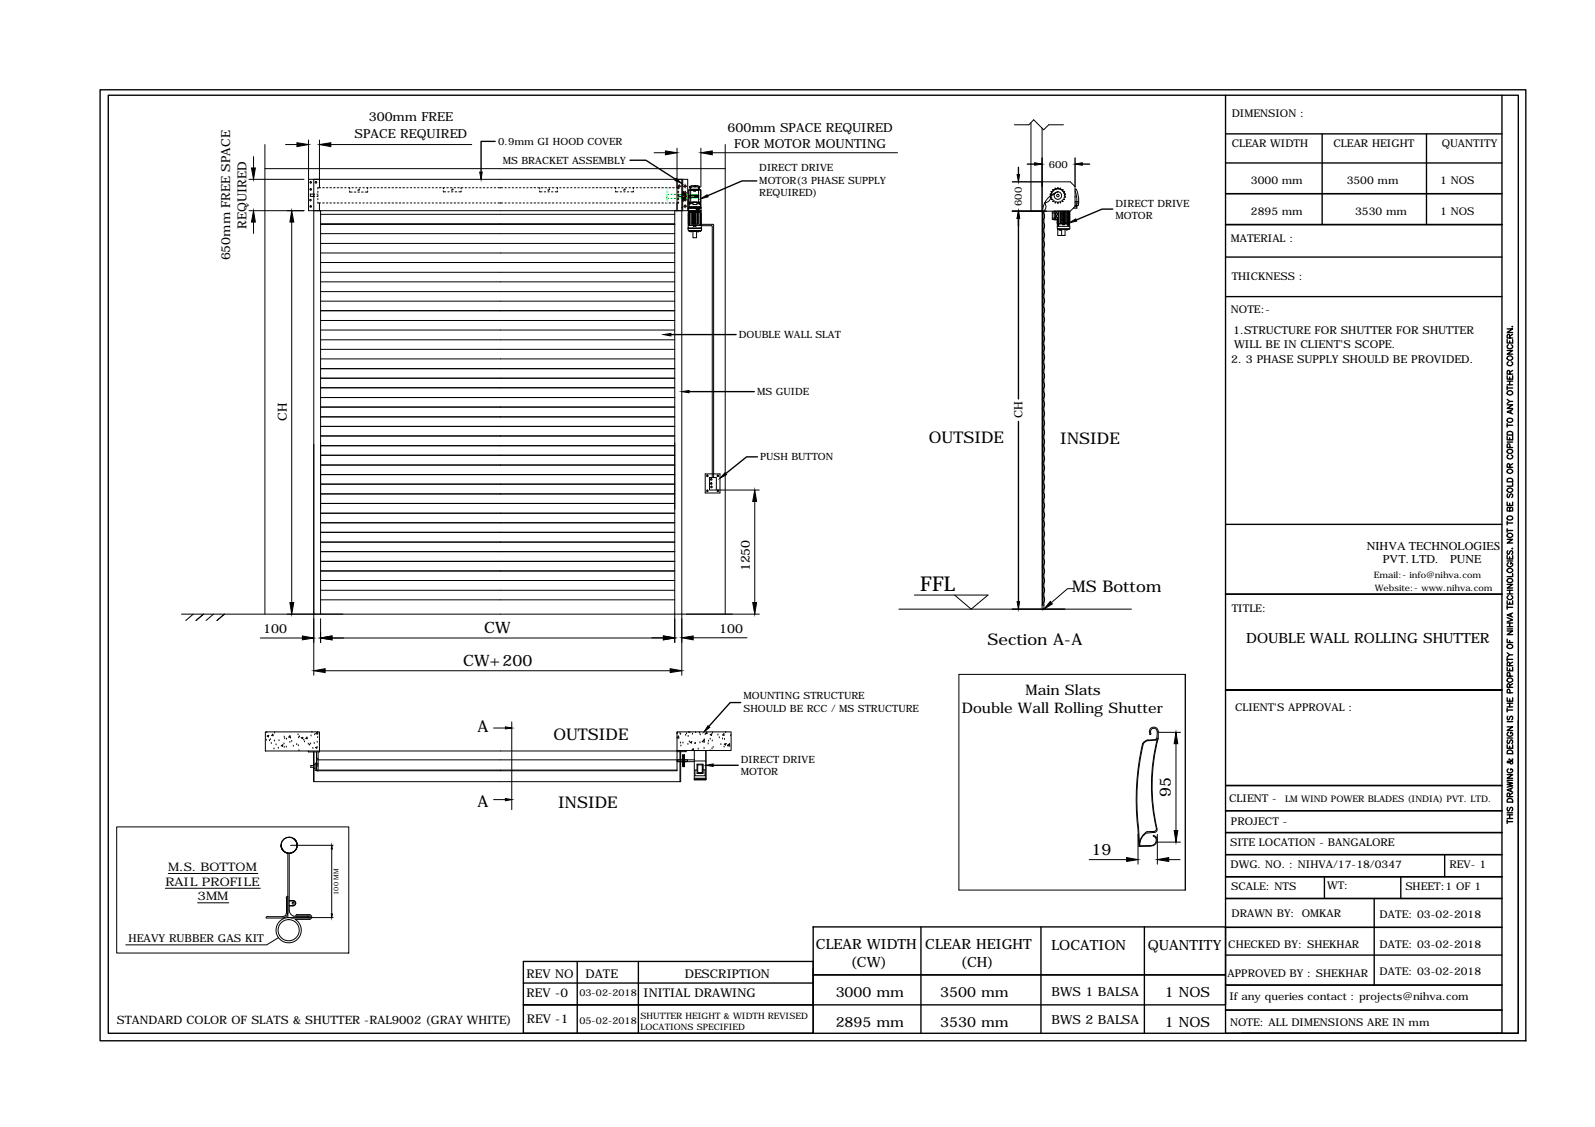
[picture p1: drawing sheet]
<svg xmlns="http://www.w3.org/2000/svg" width="297mm" height="210mm" viewBox="0 0 297 210" stroke-linecap="round" stroke-linejoin="round" font-family="sans-serif">
<!-- layer: 0 -->
<g fill="none" stroke="#000" stroke-width=".19">
<path d="M46.4 33.4h10.2M46.4 39.2h10.2M47.2 29.2v2.1M49.3 26.9v87.5M49.3 31.4h85.8M53.2 26.9h2.1M57.5 26.1v7.2M57.5 33.4h70.6v5.8h-70.6zM57.8 36.2h.6v.4h-.6zM58.4 33.4v92.4M58.4 36.2h.2M58.4 36.6h.2"/>
<path d="M59 36.2h.2M59 36.6h.2M59.2 35.6v.3M59.2 36.3v.2M59.2 37v.2M59.2 37.6v.2h.5M59.5 26.1v8.9M59.5 37.8v1.4M59.7 35h-.5v.2M59.7 39.2v75.2M59.7 39.9h66M60.1 35h.3"/>
<path d="M60.1 37.8h.3M60.8 35h.3M60.8 37.8h.3M61.4 35h.3M61.4 37.8h.3M61.6 26.9h26.3M62.1 35h.3M62.1 37.8h.3M62.8 35h.3M62.8 37.8h.3M63.5 35h.3M63.5 37.8h.3"/>
<path d="M64.2 35h.2M64.2 37.8h.2M64.9 35h.2v.2M64.9 37.8h.2M65.1 35.6v.2h.5M65.5 35h.3M65.5 37.8h.3M66 35.8h.3M66.2 35h.3M66.2 37.8h.3M66.6 35.4l.1 .1M66.6 35.8h.3"/>
<path d="M66.8 35.3l.1 .1M66.9 35.4h.1M66.9 35h.3M66.9 37.8h.3M67.3 35.8h.3M67.6 35h.2M67.6 37.8h.2M68.3 35h.2v.2M68.3 37.8h.2M68.5 35.6v.2h-.5M68.9 35h.3M68.9 37.8h.3"/>
<path d="M69.6 35h.3M69.6 37.8h.3M70.3 35h.2M70.3 37.8h.2M71 35h.3M71 37.8h.3M71.6 35h.3M71.6 37.8h.3M72.3 35h.3M72.3 37.8h.3M73 35h.3M73 37.8h.3"/>
<path d="M73.7 35h.3M73.7 37.8h.3M74.4 35h.2M74.4 37.8h.2M75 35h.3M75 37.8h.3M75.7 35h.3M75.7 37.8h.3M76.4 35h.3M76.4 37.8h.3M77.1 35h.3M77.1 37.8h.3"/>
<path d="M77.8 35h.2M77.8 37.8h.2M78.5 35h.2M78.5 37.8h.2M79.1 35h.3M79.1 37.8h.3M79.8 35h.3M79.8 37.8h.3M80.5 35h.2M80.5 37.8h.2M81.2 35h.2M81.2 37.8h.2"/>
<path d="M81.8 35h.3M81.8 37.8h.3M82.5 35h.3M82.5 37.8h.3M82.6 35.6v.1h.4M82.6 35v.2M83.2 35h.3M83.2 37.8h.3M83.4 35.7h.3M83.9 35h.3M83.9 37.8h.3M84.1 35.3l.1 .2"/>
<path d="M84.1 35.7h.2M84.3 35.3h.1M84.6 35h.3M84.6 37.8h.3M84.8 35.7h.3M85.2 35h.3M85.2 37.8h.3M85.9 35.6v.1h-.5M85.9 35v.2M85.9 35h.3M85.9 37.8h.3M86.6 35h.3"/>
<path d="M86.6 37.8h.3M87.3 35h.3M87.3 37.8h.3M88 35h.2M88 37.8h.2M88.7 35h.2M88.7 37.8h.2M89.3 35h.3M89.3 37.8h.3M90 35h.3M90 37.8h.3M90.7 35h.2"/>
<path d="M90.7 37.8h.2M91.4 35h.2M91.4 37.8h.2M92 35h.3M92 37.8h.3M92.7 35h.9M92.7 37.8h.9M94 35h.3M94 37.8h.3M94.7 35h.3M94.7 37.8h.3M95.4 35h.2"/>
<path d="M95.4 37.8h.2M96.1 35h.2M96.1 37.8h.2M96.7 35h.3M96.7 37.8h.3M97.4 35h.3M97.4 37.8h.3M98.1 35h.3M98.1 37.8h.3M98.8 35h.3M98.8 37.8h.3M99.5 35h.3"/>
<path d="M99.5 37.8h.3M100.1 35h.3M100.1 37.8h.3M100.5 35.6v.1h.4M100.5 35v.2M100.8 35h.3M100.8 37.8h.3M101.4 35.7h.2M101.5 35h.3M101.5 37.8h.3M102 35.3l.2 .2M102 35.7h.3"/>
<path d="M102.2 35h.3M102.2 37.8h.3M102.2 35.3h.1M102.3 35.3h.1M102.7 35.7h.3M102.8 35h.3M102.8 37.8h.3M103.6 35h.2v.2M103.6 37.8h.2M103.8 35.6v.1h-.4M104.2 35h.3M104.2 37.8h.3"/>
<path d="M104.9 35h.3M104.9 37.8h.3M105.6 35h.2M105.6 37.8h.2M106.3 35h.2M106.3 37.8h.2M106.9 35h.3M106.9 37.8h.3M107.6 35h.3M107.6 37.8h.3M108.3 35h.3M108.3 37.8h.3"/>
<path d="M109 35h.2M109 37.8h.2M109.7 35h.2M109.7 37.8h.2M110.3 35h.3M110.3 37.8h.3M111 35h.3M111 37.8h.3M111.7 35h.3M111.7 37.8h.3M112.4 35h.3M112.4 37.8h.3"/>
<path d="M113 35h.3M113 37.8h.3M113.7 35h.3M113.7 37.8h.3M114.4 35h.3v.2M114.4 37.8h.3M114.7 35.6v.1h.4M115.1 35h.3M115.1 37.8h.3M115.5 35.7h.3M115.8 35h.2M115.8 37.8h.2"/>
<path d="M116.1 35.3l.1 .2M116.2 35.7h.2M116.3 35.2l.1 .1M116.4 35.3h.1M116.5 35h.2M116.5 37.8h.2M116.9 35.7h.2M117.2 35h.2M117.2 37.8h.2M117.8 35h.3M117.8 37.8h.3M118 35v.2"/>
<path d="M118 35.6v.1h-.5M118.5 35h.3M118.5 37.8h.3M119.2 35h.2M119.2 37.8h.2M119.9 35h.2M119.9 37.8h.2M120.5 35h.3M120.5 37.8h.3M121.2 35h.3M121.2 37.8h.3M121.8 28.4h2.1"/>
<path d="M121.9 35h.3M121.9 37.8h.3M122.6 35h.3M122.6 37.8h.3M123.2 35h.3M123.2 37.8h.3M123.9 35h.3M123.9 37.8h.3M124.6 35h.3M124.6 37.8h.3M125.3 35h.3M125.3 37.8h.3"/>
<path d="M125.7 39.2v80.5M126 35h.4v.2M126.1 27.6v10.1M126.1 37.8v1.4M126.3 37.2v-.2h.1v.2M126.3 35v.2M126.3 35.6v.3M126.3 36.3v.2M126.3 37.6v.2M126.3 36.2h.1M126.4 37.6v.2h-.4M126.4 35.6v.3"/>
<path d="M126.4 36.3v.2M126.4 36.6h.6M127 33.4v92.4M127 34.5h.1M127 38.7h.1M127.1 33.4v5.8M128.2 39.2v.3h2.4v-.3M128.2 39.2h2.4M128.2 36.4h1.9v.3h-1.9M128.2 36.3v.5M128.3 39.3h.3v.2h-.3zM128.3 39.3l.1 .2z"/>
<path d="M128.3 37.6h2.2M128.3 38.8l-.1 .4M128.3 37.7h.1M128.4 37.7l.2 .2-.3 .2v.4h2.2v-.4M128.4 39.7v2.1M128.4 39.6l-.2 .1v2.1l.2 .1M128.4 39.5v2.5l-.2-.2v-2.2l.2-.1M128.5 34.7l.3-.1h1.1l.4 .1v.3l-.4-.2h-1.1l-.3 .2zM128.5 34.7l-.1 .3h.1v.3h1.7v-.3v.3M128.5 39.3l.1 .2zM128.6 37.9h.4M128.6 37.7h1.5"/>
<path d="M128.6 34.9v.4M128.7 39.5h1.4v2.2h-1.4zM128.7 39.2h1.4v.3h-1.4zM128.8 34.8l-.3 .2M128.9 39.5v2.2zM129 37.6h.8v.5h-.8zM129.1 34.7h.2zM129.2 35.6v-.2h-.5v-.1h1.3v.1h-.4h.5v2.3h-1.5v-2.3h.6h-.9v2.3M129.2 39.5v2.2zM129.2 35.5v.1M129.2 35.6h.3M129.3 34.6h.3v.2h-.3z"/>
<path d="M129.3 39.5l.1 2.2zM129.4 36.5l.6 .1zM129.5 35.5v.1M129.6 39.5v2.2zM129.6 34.7h.1zM129.6 38.8h-1.4v-.2h2.4v.2h-.4M129.6 38.7h.6v.1h-.6zM129.6 38.7l.1 .1zM129.6 38.8h.6v.2h-.6zM129.7 38.8h.4h-.4M129.7 38.8v.2M129.7 39.1h.4"/>
<path d="M129.8 37.9h.4M129.9 39.5v2.2zM129.9 34.8l.4 .2M130.1 34.9v.4M130.1 38.7l.1 .1zM130.1 39.3h.4v.2h-.4zM130.1 39.3l.1 .2zM130.1 38.8v.2M130.3 34.7l.1 .3h-.2M130.3 37.7l-.2 .2 .2 .2M130.4 39.7v2.1M130.4 39.6l.1 .1v2.1l-.1 .1"/>
<path d="M130.4 39.5v2.5l.2-.2v-2.2l-.2-.1M130.4 37.7h.1M130.4 38.1h.1M130.4 39.3l.1 .2zM130.4 35.4h.1M130.4 35.4h-.8v.2M130.5 35.3v.1M130.5 35.3l-2.2 .1v3.3h2.3l-.1-3.3M130.5 35.4v2.3M130.5 27.6v7.2M130.5 38.8l.1 .4M132.6 28.4h34.5"/>
<path d="M135.1 26.9v87.5M188.9 23.2h2.7l.9-.9 1.9 1.9 .9-1h2.7M192 22.9v16.4h7.3l.9-.9v-3.6l-.9-.9h-5.2M194.1 23.9v89.6h.3v-74.2M194.1 39.4a1.14 1.14 0 0 1 0 1.8 1.1 1.1 0 0 1 0 1.7 1.1 1.1 0 0 1 0 1.8 1.14 1.14 0 0 1 0 1.7 1.1 1.1 0 0 1 0 1.8 1.12 1.12 0 0 1 0 1.7 1.1 1.1 0 0 1 0 1.8 1.14 1.14 0 0 1 0 1.7M194.6 37.8a1.12 1.12 0 0 1-.5 1.7h.1M195.6 36.2h.1M195.6 36.2l.2 .2-.2 .3M195.6 36.7l.3 .2-.1 .2 .3 .1v.3h.3l.1 .3 .3-.2 .2 .3 .2-.3 .3 .2M195.7 36.4a1.12 1.12 0 0 1-1.2 1.4M195.7 35.7l.2 .3-.3 .1M196 39.7h.3"/>
<path d="M196.1 35.3v.3l-.3 .1M196.3 39.4h-.3v1.5h.3M196.3 39.3v1.6h.8M196.5 39.3v1.6M196.5 37.8h.1M196.5 35.1l-.1 .3-.3-.1M196.5 35.1h.1M196.7 35.8a1.12 1.12 0 0 1-1 .6M196.7 39.3v.3M197 35l-.2 .2-.3-.2M197 35h.1M197 35.7a3.9 3.9 0 0 0-2.8 3.7v73.3"/>
<path d="M197 35l.2 .2 .3-.1M197.1 39.3v2.4l-.2-.2v-.6M197.4 39.3v2.4M197.5 39.3v2.4M197.5 35.1l.1 .3 .3-.1M197.6 39.3v2.4M197.8 39.3v.5M197.8 39.9v1M197.9 35.3v.3l.3 .1M198 39.3v2.4M198.1 39.3v2.4M198.2 39.3v2.4"/>
<path d="M198.3 35.7h.1M198.3 37.1l-.4 .1 .1 .3h-.4l-.1 .3M198.3 39.3v2.4M198.3 35.7l-.2 .3 .3 .1M198.3 36.4a1.29 1.29 0 0 0-1.3-1.3 1.29 1.29 0 0 0-1.3 1.3M198.4 36.2l-.2 .2 .2 .3M198.4 36.7l-.3 .2 .2 .2M198.5 39.3v2.2M198.7 39.3v2.4M198.9 39.3v2.4M199 39.3l.2 .2v2l-.2 .2zM199.2 39.3v2.9h-2.3"/>
<path d="M200.1 38.5h.4M200.2 35.5l.2 .8 .1 1.2M200.2 35.3l.2-.1 .2 .5 .3 1.9M200.2 37.5h.7v.3h-.7M200.5 38.3v.5h-.6M200.5 37.8l-.1 .4M200.7 38.2l-.5 .1M200.9 37.8l-.1 .4h-.6M47.2 41.4v2.1M54.3 41.4v70.8M59.7 41.7h66M59.7 59.7h66"/>
<path d="M59.7 57.9h66M59.7 56.1h66M59.7 54.3h66M59.7 52.5h66M59.7 50.7h66M59.7 48.9h66M59.7 47.1h66M59.7 45.3h66M59.7 43.5h66M128.2 42h2.4v.5h-2.4h2.5v.4h-2.5zM128.2 42h2.4M128.3 42.9h2.2v.2h-2.2z"/>
<path d="M128.6 43.1l.2 .1zM129 43.1h.7v1.2h-.7zM129.2 42h.4v.1h-.4zM129.2 42l.1 .1zM129.5 42l.1 .1zM129.9 43.1l.2 .1zM130.6 42h1.9l.1 .2M130.6 41.8h2.2M132.6 42.2v46.7M132.8 41.8l.1 .1v47M194.1 53.4a1.12 1.12 0 0 1 0 1.8 1.1 1.1 0 0 1 0 1.7M194.1 56.9a1.12 1.12 0 0 1 0 1.8 1.1 1.1 0 0 1 0 1.7"/>
<path d="M196 40.6h.3M196.7 40.1v.3M196.7 40.9h.1M196.9 41.7v.9h2.3v-.4M196.9 41.7h2.3M196.9 41.7h.3v.1h-.3zM196.9 40.9v.6l.2 .1M196.9 41.6v.1M197 42.6v1.3h1.3v-1.1M197 40.9l.1 .6M197.1 41.8l.1 .1zM197.1 41.9l.1 .2z"/>
<path d="M197.3 42.8h.2v.1h-.2zM197.4 42.8h.1M197.7 42.8v1.1M197.8 41.1v.6M197.9 41.7h.4v.2h-.4zM198.5 41.6v.1M198.6 42.8h.2zM198.7 41.7h.4v.1h-.4zM198.9 41.8h.2v.2h-.2zM198.9 42h.1zM199 41.5v-2.1l.2 .1v2l-.2 .1M199.1 42.6v.2h-2.1"/>
<path d="M59.7 66.8h66M59.7 65.1h66M59.7 63.3h66M59.7 61.5h66M59.7 79.4h66M59.7 77.6h66M59.7 75.8h66M59.7 74h66M59.7 72.2h66M59.7 70.4h66M59.7 68.7h66M194.1 60.4a1.12 1.12 0 0 1 0 1.8 1.14 1.14 0 0 1 0 1.7 1.1 1.1 0 0 1 0 1.8 1.1 1.1 0 0 1 0 1.7 1.14 1.14 0 0 1 0 1.8 1.1 1.1 0 0 1 0 1.7 1.1 1.1 0 0 1 0 1.8 1.14 1.14 0 0 1 0 1.7"/>
<path d="M194.1 74.4a1.12 1.12 0 0 1 0 1.8 1.1 1.1 0 0 1 0 1.7M194.1 77.9a1.12 1.12 0 0 1 0 1.8 1.1 1.1 0 0 1 0 1.7M59.7 99.1h66M59.7 97.4h66M59.7 95.6h66M59.7 93.8h66M59.7 92h66M59.7 90.2h66M59.7 88.4h66M59.7 86.6h66M59.7 84.8h66M59.7 83h66"/>
<path d="M59.7 81.2h66M131.3 88.3h2.8v3.5h-2.8zM132.1 88.9h1.3v2.4h-1.3zM133.6 91.3h7.8M140.6 93.4v18.8M194.1 82.8a1.12 1.12 0 0 1 0 1.7 1.1 1.1 0 0 1 0 1.8 1.1 1.1 0 0 1 0 1.7 1.14 1.14 0 0 1 0 1.8M194.1 89.8a1.12 1.12 0 0 1 0 1.7 1.1 1.1 0 0 1 0 1.8M194.1 93.3a1.12 1.12 0 0 1 0 1.7M194.1 95a1.12 1.12 0 0 1 0 1.8M194.1 96.8a1.12 1.12 0 0 1 0 1.7M194.1 98.5a1.12 1.12 0 0 1 0 1.8 1.1 1.1 0 0 1 0 1.7M194.1 81.4a1.12 1.12 0 0 1 0 1.8"/>
<path d="M33.8 114.4h107.6M36 114.4l-1.4 1.2M37.9 114.4l-1.4 1.2M39.8 114.4l-1.4 1.2M41.8 114.4l-1.4 1.2M48.5 118.8h7.8M59.7 115.2v4.5M59.7 111.7h66M59.7 109.9h66M59.7 108.1h66M59.7 106.3h66M59.7 104.6h66"/>
<path d="M59.7 102.7h66M59.7 101h66M61.8 118.8h61.7M121.4 118.8h2.1M129.1 118.8h10M167.4 113.5h43.3M170.3 110.8h13.7l-3.1 2.7-3.1-2.7M194.1 112.7h.3M194.1 102a1.12 1.12 0 0 1 0 1.8 1.14 1.14 0 0 1 0 1.7 1.1 1.1 0 0 1 0 1.8 1.1 1.1 0 0 1 0 1.7 1.14 1.14 0 0 1 0 1.8M194.1 110.8a1.12 1.12 0 0 1 0 1.7M200 109.6h-1.2l-3 2.7M49.4 136.3h10.1v3.6h-10.1z"/>
<path d="M49.6 137.9h.1M49.7 136.4h.1M49.8 137.1l.3-.2-.1 .3zM50.2 138h.1M50.3 137.8h.1M50.5 138.5h.1M50.8 136.7l.1 .3h-.3zM51 139.5h.1M51.1 138h.1M51.2 136.5h.1M51.4 138.7h.1M51.8 139.4h.1"/>
<path d="M52 138h.1M52.4 138.9l.3-.2-.1 .3zM52.9 138.6h.1M52.9 139.2h.1M52.9 137.3h.1M53 137.6h.1M53.3 139.1h.1M53.4 137.7h.1M54 138.3h.1M54 137v.3h-.2zM54.1 137.5h.1M54.3 138.1h.1"/>
<path d="M54.6 139h.1M55.3 138.7h.1M55.5 136.9h.1M55.6 138.9h.1M55.6 137.4h.1M55.7 139.8h.1M55.8 137.2h.1M56.1 137.4l.3-.1-.1 .3zM56.6 137.8h.1M56.7 138.2h.1M57.2 137.3v.3l-.2-.1zM57.4 138.6h.1"/>
<path d="M57.4 139.9v.1h2.1v-.1h66.6M57.6 138.8h.1M57.8 138.6h.1M57.9 137.1h.1M58.1 136.4h.1M58.3 139.4h.1M58.5 138.5h.1M58.6 136.9h.1M58.8 139.2l.3-.1-.1 .3zM59.1 138.3h.1M59.1 136.3l-.3 .4h.4v-.4M59.2 137.4h.1"/>
<path d="M60.6 124.9h64.2M91.9 135.6h2.2M95.3 134.5v16.3M126.1 136.6h.1M126.1 136.3h10.1v3.5h-10.1zM126.1 139.8v3.8h-67.2v-3.6M126.1 136.4h.1l-.1 .2M126.4 137.5v-.4l-.3 .3 .3 .1M126.6 136.6h.1M126.6 140v5.6M126.7 138.4h.1M126.8 136.8h.1"/>
<path d="M126.8 140v5.6h-68.3v-5.6M126.8 138.9h.1M127.2 138.4h.1M127.7 136.9h.1M127.8 139.8v.2h-1.7M127.9 136.7h.1M128.1 138.6h.1M128.2 137.2h.1M128.2 136.3h.3M128.4 138.2h.1M128.5 138.3l.3-.2-.1 .3zM129 136.7h.1"/>
<path d="M129.1 139.4v.3h-.2zM129.3 139.8h2.2M129.4 138.5h.1M129.5 138.5h.1M129.6 136.4h.1M130 139.5h.1M130.3 136.5h.1M130.4 138.3h.1M130.4 136.9h.1M130.8 138.1l.3-.3 .1 .4zM131.1 139.4h.1M131.2 137.8h.1"/>
<path d="M131.3 136.8h.1M131.6 136.4l.1 .3-.3-.1zM131.9 138.6h.1M132 138h.1M132.2 139.8h.1M132.3 137.7h.1M132.3 136.8l.3-.1-.1 .3zM132.6 139.5h.1M132.6 138h.1M132.7 136.5h.1M132.8 139.2h.1M133.7 136.9h.1"/>
<path d="M134 137.4h.1M134.3 138.7h.1M134.5 137.6h.1M134.8 136.7v.2h-.2zM134.8 139.1h.1M134.9 138.6l.3-.1-.1 .3zM134.9 137.7h.1M135.1 136.4h.1M135.5 138.9l.4-.4v.4zM135.6 138.8h.1M136.1 137h.1M178.6 125.6h42.1v40.2h-42.1z"/>
<path d="M212.8 138.5a46.8 46.8 0 0 0-.9 15.4M212.9 138.6a45.5 45.5 0 0 0-.9 15.3M213.8 137.8l-.6 .3-.4 .4M213.8 137.9l-.5 .2-.4 .5M214.1 136.4a.83 .83 0 0 1 .7-1 .83 .83 0 0 1 .9 .9v1.3M214.1 136.4v.3l.1 .1 .1-.1M214.3 136.4v.3M215.1 137.8h-1.3M215.3 137.8l.4-.2a35.4 35.4 0 0 0-.2 16.8M215.3 137.8l-1.6 .2M215.5 136.3a.61 .61 0 0 0-.7-.7 .61 .61 0 0 0-.5 .8M215.5 136.3v1.1l-.5 .4"/>
<path d="M215.5 137.6a35 35 0 0 0-.2 16.7M215.7 136.4h4.2M219 138.5v16.2M21.7 154h43.3v23.5h-43.3zM52.4 157.4h.1M53.5 158.8l.1 .2v11.9h4M53.9 158.9v10.6M54.1 157.4h7.9M54.6 156.1a1.5 1.5 0 0 1 0 2.6 1.5 1.5 0 0 1-2.3-1.3M55.3 157.4a1.46 1.46 0 0 0-2.1-1.3 1.46 1.46 0 0 0-.2 2.5M55.3 157.4a1.5 1.5 0 0 0-2.2-1.3 1.5 1.5 0 0 0 0 2.6M55.4 157.4h.1"/>
<path d="M58.4 140v5.6M58.4 142.6h-.5v.3h.5M58.4 142.4h.3M58.4 143.1h.3M58.9 141.2h.3M58.9 141.5h67.2M58.9 142.7h.3M58.9 142.4h.3M59.1 143.6h.1M59.2 140v3.6M59.2 142.2h-.5v1.3h.2M59.2 143.4h66.9"/>
<path d="M61.8 158.1v12.1M91.9 148.9h2.2M126.1 141.5v.4h1v-1.3h.4v1.3h.5v-.4h-.5v1.3h-.4v-1.3zM127.1 142.2h.4M127.1 141.2h.4M127.1 142.7h.4M127.1 140.8h.4M127.1 140.9h.4M127.1 141.1h.4M127.1 141.3h.4M127.1 141.4h.4M127.1 141.6h.4"/>
<path d="M127.1 141.8h.4M127.1 141.9h.4M127.1 142.1h.4M127.1 142.3h.4M127.1 142.5h.4M127.1 142.6h.4M127.1 140.7h.4M127.1 141h.4M127.1 141.5h.4M127.1 142h.4M129.3 141.5h-3.1v.4h3.1M211.9 153.9l.2 3.7h2.2"/>
<path d="M211.9 155.4v5.6M212 153.9l.2 3.6h2a.99 .99 0 0 0 1-1.5M213.6 155.1a2.43 2.43 0 0 0-1.3 2.4M213.6 154.9a3.2 3.2 0 0 0-1.4 2M214.9 154.9h-1.3M215.4 154.3a.49 .49 0 0 1-.5 .6M215.4 155.9a1.12 1.12 0 0 1-1.1 1.7M215.4 156l-.5-.4-.1 .1 .4 .3M215.5 154.4a.49 .49 0 0 1-.5 .6l-1.3 .2M215.5 155.4v5.6M215.6 156.8h4.3M30.8 165.4h17.7"/>
<path d="M31.3 162.7h16.7M36.8 168.1h5.8M49.6 171h3.1M49.8 170.7h2.9M49.9 170.7l-.3 .1-.1 .2M51.9 174.6l-2.2 1.4h-26.3M53.3 170.1a.61 .61 0 0 1-.6 .6M53.4 167.2v2.9M53.6 170.1a.87 .87 0 0 1-.9 .8M53.6 166.9l-.2 .1-.1 .2M53.9 169.5a1.21 1.21 0 0 0 .8 1.1h2.6M53.9 167.7h.7"/>
<path d="M53.9 167.8h.7M53.9 168.7h.7M54.4 171h3.2M54.4 171a2.35 2.35 0 0 0-3 2.6 2.35 2.35 0 0 0 3.7 1.6 2.35 2.35 0 0 0-.1-4h2.6M54.6 167.7a.49 .49 0 0 1 .5 .5 .49 .49 0 0 1-.5 .5M54.6 167.8a.44 .44 0 0 1 .4 .4 .44 .44 0 0 1-.4 .5M55.1 170.6h2.5M55.4 170.3l-.3 .3M55.4 170.3h2.2M57.3 170.6l.2 .3M57.6 170.6l.2 .2-.2 .2M57.6 170.3a.44 .44 0 0 1 .5 .5 .44 .44 0 0 1-.5 .4"/>
<path d="M57.8 170.9h4.2M202.8 160.1h7M217.6 160.1h2.2"/>
<circle cx="57.8" cy="37.3" r=".15"/>
<circle cx="57.9" cy="34" r=".15"/>
<circle cx="57.9" cy="35.3" r=".15"/>
<circle cx="57.9" cy="38.5" r=".15"/>
<circle cx="58.8" cy="34" r=".15"/>
<circle cx="126.5" cy="34.7" r=".19"/>
<circle cx="127.6" cy="37.2" r=".19"/>
<circle cx="127.6" cy="38.4" r=".19"/>
<circle cx="127.6" cy="34.7" r=".19"/>
<circle cx="127.6" cy="35.9" r=".19"/>
<circle cx="128.4" cy="37.9" r=".11"/>
<circle cx="128.4" cy="37.9" r=".06"/>
<circle cx="129.4" cy="35.5" r=".06"/>
<circle cx="129.4" cy="34.6" r=".06"/>
<circle cx="130.3" cy="37.9" r=".11"/>
<circle cx="130.3" cy="37.9" r=".06"/>
<circle cx="196.8" cy="39.9" r=".23"/>
<circle cx="197" cy="36.4" r=".7"/>
<circle cx="197" cy="36.4" r=".23"/>
<circle cx="197.8" cy="39.9" r=".06"/>
<circle cx="196.7" cy="40.6" r=".23"/>
<circle cx="197.8" cy="41" r=".06"/>
<circle cx="198.5" cy="41.5" r=".06"/>
<circle cx="131.7" cy="88.6" r=".15"/>
<circle cx="131.7" cy="91.4" r=".15"/>
<circle cx="132.5" cy="90.1" r=".15"/>
<circle cx="132.5" cy="89.3" r=".15"/>
<circle cx="132.5" cy="90.7" r=".15"/>
<circle cx="133.7" cy="91.4" r=".15"/>
<circle cx="133.7" cy="88.6" r=".15"/>
<circle cx="53.8" cy="173.2" r="1.97"/>
<circle cx="54.6" cy="168.2" r=".19"/>
</g>
<g fill="#000" stroke="#000" stroke-width=".19">
<path d="M46.8 31.3h.8l-.4 2.1zM55.3 26.6l2.2 .3-2.2 .4zM59.5 26.9l2.1-.3v.7zM89.3 32h.5l-.2 1.4zM123.9 28.1l2.2 .3-2.2 .4zM125.9 33.2l1.1 1-1.3-.6zM130.5 37l1.2-.7 .2 .4zM130.5 28.4l2.1-.3v.7zM189.4 32.5h.5l-.2 1.4zM192.7 30.3l1.4 .3-1.4 .2zM200.2 30.6l1.4-.3v.5zM47.2 39.2l.4 2.2h-.8z"/>
<path d="M54.3 39.2l.4 2.2h-.7zM189.7 39.3l.2 1.4h-.5zM199.2 41.5l1.1-.7 .2 .4zM123.6 62.3l1.3-.2v.5zM127 72.9l1.3-.2v.5zM135 88.1l.3 .3-1.2 .7zM140.6 91.3l.3 2.1h-.7zM54 112.2h.7l-.4 2.2zM56.3 118.4l2.1 .4-2.1 .4zM59.7 118.8l2.1-.4v.8zM123.5 118.4l2.2 .4-2.2 .4zM127 118.8l2.1-.4v.8z"/>
<path d="M140.2 112.2h.7l-.3 2.2zM189.4 112.1h.5l-.2 1.4zM195.6 112l.4 .5-1.6 1zM58.4 124.9l2.2-.4v.8zM94.1 135.4l1.2 .2-1.2 .2zM124.8 124.5l2.2 .4-2.2 .4zM131.8 135.2l.4 .3-1.1 .8zM219 136.4l.3 2.1h-.6zM61.8 157.4l.1 .7h-.2zM94.1 148.7l1.2 .2-1.2 .2zM131.5 142.5l1.3-.2v.4zM209.8 159.7l2.1 .4-2.1 .3z"/>
<path d="M215.5 160.1l2.1-.4v.7zM218.7 154.7h.6l-.3 2.1zM61.7 170.2h.2l-.1 .7z"/>
</g>
<!-- layer: WALL -->
<path d="M129.3 139.8v5.4h2.2v-5.4v5.4M129.3 145.2h2.2M129.3 145.1h2.2M129.3 144.9h2.2M129.3 141.7h2.2M129.8 142.3h1.1v1.8h-1.1zM129.9 142.5h.9v1.4h-.9zM130.9 143.4h.4v1.1h-1.9v-1.1h.4M130.9 142.3v1.8" fill="none" stroke="#000" stroke-width=".19"/>
<!-- layer: 0 -->
<g fill="none" stroke="#f00" stroke-width=".19">
<path d="M126.3 34.7h.5M126.5 34.3v.3M126.5 34.7h.1M126.5 34.8v.3M127.3 34.7h.6M127.3 35.9h.6M127.3 37.2h.6M127.3 38.4h.6M127.6 34.3v.2M127.6 34.6v.5M127.6 35.6v.2M127.6 35.9h.1"/>
<path d="M127.6 36v.3M127.6 36.9v.3M127.6 37.3v.2M127.6 38.1v.6"/>
</g>
<path d="M124.5 36.2l-.3 .1v.6l.3 .1M124.9 36.2h.3M124.9 37h.3M125.6 36.2h.2M125.6 37h.2M126.3 36.2l3.8 .1v.6l-3.8 .1M130.1 36.5h-2.2v.2h2.2" fill="none" stroke="#0f0" stroke-width=".19"/>
<path d="M124.2 35.1v.1M124.2 35.6v.3M124.2 36.6v-.3h.1v.3M124.2 37v.3M124.2 37.6v.2M124.2 36.9h.1M124.3 35.1v.1M124.3 35.6v.3M124.3 37v.3M124.3 37.6v.2" fill="none" stroke="#0ff" stroke-width=".19"/>
<g fill="none" stroke="#000" stroke-width=".25">
<path d="M18.6 16.7h265.6v177.1h-265.6zM20.2 17.7h262.6v174.7h-262.6zM228.2 17.7v174.7h51.5v-174.7M92.2 26.3h-2.6v5.7M117.3 29.8h3l5.5 3.6M127.1 35.7h.2v1.7h-.2zM127.1 35.9h.2M127.1 36h.2M127.1 37.1h.2M127.1 37.3h.2M127.1 36.3h.6M127.1 36.9h.6"/>
<path d="M127.3 36.2h.4v.8h-.4M127.3 35.9h.3v1.3h-.3M127.6 36.6h.1M140.9 33.7h-2.7l-6.4 2.7M188.5 33.9h5.7M188.5 39.3h6.4M189.7 31.2v1.3M191.3 30.6h1.4M194.1 29.4v5.3M200.2 29.4v5.3M201.6 30.6h1.3M207.2 38.9h-2l-4.8 2.1"/>
<path d="M228.2 24.9h51.5M228.2 36.1h51.5M228.2 30.4h51.5M246.2 24.9v16.9M265.7 24.9v16.9M189.7 40.7v33.6M228.2 47.9h51.5M228.2 55.2h51.5M279.7 41.8h-51.5h51.5M124.9 62.3h12.2M128.3 72.9h12.2M189.7 78.5v33.6"/>
<path d="M280.7 75.4h1l-1 .7h1M280.7 70v.6h1v-.6M280.7 65.3h1l-1 .7h1M280.7 63.2v.7h1v-.7M280.7 61.3h1l-1 .6h1M280.7 71.9v.7M280.7 78.9v.6M280.7 79.2h1M280.7 74.4l.4 .4M280.7 72.3h1M280.7 71.7h1M280.7 71h1"/>
<path d="M280.7 73a.51 .51 0 0 1 .7-.2 .51 .51 0 0 1 .3 .6 .52 .52 0 0 1-.7 .1 .52 .52 0 0 1-.3-.5zM280.7 66.5a.51 .51 0 0 1 .7-.2 .51 .51 0 0 1 .3 .6 .51 .51 0 0 1-.7 .2 .51 .51 0 0 1-.3-.6zM280.8 78a.51 .51 0 0 1 .6-.1 .51 .51 0 0 1 .3 .5 .48 .48 0 0 1-.7 .2 .48 .48 0 0 1-.2-.6zM280.9 67.4a.37 .37 0 0 0-.2 .4 .37 .37 0 0 0 .4 .3h.2a.37 .37 0 0 0 .4-.3 .37 .37 0 0 0-.3-.4M280.9 64.2a.37 .37 0 0 0-.2 .4 .37 .37 0 0 0 .4 .3h.2a.37 .37 0 0 0 .4-.3 .37 .37 0 0 0-.3-.4M281.1 69.7v-.6l-.3-.1-.1 .7h1M281.1 62.9v-.6h-.3l-.1 .6h1M281.1 63.5v.4M281.1 70.2v.4M281.1 71v.7M281.4 76.5v.4M281.6 60.8h.1"/>
<path d="M281.7 76.3l-1 .4 1 .4M281.7 74.8h-.6l-.4 .3M281.7 69l-.6 .3M281.7 62.3l-.6 .3M141.1 85.1h-2.1l-3.9 3.1M228.2 97.7h51.5M280.7 93.5v.6h1v-.6M280.7 81.3v.6h1v-.6M280.7 97.1v.6M280.7 98.5v.6M280.7 98.8h1M280.7 97.4h1"/>
<path d="M280.7 82.3h1M280.7 99.5a.51 .51 0 0 1 .7-.2 .51 .51 0 0 1 .3 .6 .52 .52 0 0 1-.7 .2 .52 .52 0 0 1-.3-.6zM280.7 91.1a.52 .52 0 0 1 .6-.2 .52 .52 0 0 1 .4 .6 .51 .51 0 0 1-.7 .2 .51 .51 0 0 1-.3-.6zM280.7 89.2a.56 .56 0 0 1 .7-.1 .56 .56 0 0 1 .3 .6h-1zM280.7 87.6a.51 .51 0 0 1 .7-.2 .51 .51 0 0 1 .3 .6 .52 .52 0 0 1-.7 .2 .52 .52 0 0 1-.3-.6zM280.7 83.9a.52 .52 0 0 1 .6-.2 .52 .52 0 0 1 .4 .5 .51 .51 0 0 1-.7 .3 .51 .51 0 0 1-.3-.6zM280.7 80.5a.56 .56 0 0 1 .7-.1 .56 .56 0 0 1 .3 .6h-1zM280.8 96.2a.52 .52 0 0 1 .6-.1 .52 .52 0 0 1 .3 .6 .49 .49 0 0 1-.7 .1 .49 .49 0 0 1-.2-.6zM280.8 92l-.1 .2 .1 .5 .3-.2 .2-.5 .4 .1v.3l-.2 .3M280.9 84.8a.37 .37 0 0 0-.2 .4 .37 .37 0 0 0 .4 .3h.2a.37 .37 0 0 0 .4-.3 .37 .37 0 0 0-.3-.4M281.1 94.7l.3-.2h.2l.1 .2v.5h-1l.1-.7 .3 .1v.6M281.1 87v-.6h-.3l-.1 .6h1"/>
<path d="M281.1 81.5v.4M281.1 93.7v.4M281.2 83.4l-.1-.6-.3-.1-.1 .7h1M281.7 90v.6h-1M281.7 86.4l-.6 .3M188.5 113.5h9.8M228.2 110.7h51.5M280.7 119v.7h1M280.7 117.5h1l-1 .7h1M280.7 115l1 .4-1 .4M280.7 111.9v.6h1v-.6M280.7 108.8h1l-1 .7h1"/>
<path d="M280.7 103.5v.6h1v-.6M280.7 100.5h1l-1 .6h1M280.7 112.8v.7M280.7 117.1h1M280.7 116.7h1M280.7 116h1M280.7 113.1h1M280.7 110.6h1M280.7 109.9h1M280.7 104.5h1M280.8 107.8a.52 .52 0 0 1 .6 0 .52 .52 0 0 1 .3 .5 .49 .49 0 0 1-.7 .2 .49 .49 0 0 1-.2-.7zM280.8 106a.51 .51 0 0 1 .6-.1 .51 .51 0 0 1 .3 .5 .48 .48 0 0 1-.7 .2 .48 .48 0 0 1-.2-.6z"/>
<path d="M280.8 102.6l-.1 .2 .1 .5 .3-.2 .2-.5 .4 .1v.3l-.2 .3M280.9 111a.37 .37 0 0 0-.2 .4 .37 .37 0 0 0 .4 .3h.2a.37 .37 0 0 0 .4-.3 .37 .37 0 0 0-.3-.4M280.9 104.8a.39 .39 0 0 0-.2 .5 .39 .39 0 0 0 .4 .3h.2a.38 .38 0 0 0 .4-.4 .38 .38 0 0 0-.4-.4v.3M281.1 103.7v.4M281.1 109.9v.7M281.1 112.1v.4M281.1 116v.7M281.1 119.3v.4M281.4 114.3v.5M281.7 102.1v.1zM281.7 114.2l-1 .4 1 .3M281.7 106.8v.6h-1"/>
<path d="M137.9 130.9h-1.9l-4 4.4M279.7 128.5h-51.5h51.5M280.7 138.7v.7h1v-.7M280.7 135.4h1l-1 .7h1M280.7 130v.6h1v-.6M280.7 124.3v.6h1v-.6M280.7 122.5v.6M280.7 131.9v.7M280.7 137.5h1M280.7 134.4h1M280.7 132.2h1M280.7 131.7h1"/>
<path d="M280.7 131h1M280.7 122.8h1M280.7 121.6l.4 .4M280.7 120.2a.52 .52 0 0 1 .7-.2 .52 .52 0 0 1 .3 .6 .52 .52 0 0 1-.7 .2 .52 .52 0 0 1-.3-.6zM280.8 139.8h.7l.2 .6h-1zM280.8 137.8l-.1 .2 .1 .5 .3-.1 .3-.6 .3 .2-.2 .5M280.8 133.4l-.1 .2 .1 .5 .3-.2 .2-.5 .4 .1v.3l-.2 .3M280.8 126.4a.52 .52 0 0 1 .6-.1 .52 .52 0 0 1 .3 .6 .49 .49 0 0 1-.7 .1 .49 .49 0 0 1-.2-.6zM280.9 136.4a.37 .37 0 0 0-.2 .4 .37 .37 0 0 0 .4 .3h.2a.36 .36 0 0 0 .4-.3 .36 .36 0 0 0-.4-.4v.3M281.1 128v-.5l-.2-.2-.2 .3v.4h1M281.1 124v-.6l-.2-.1-.2 .3v.4h1M281.1 124.5v.4"/>
<path d="M281.1 130.2v.4M281.1 131v.7M281.1 139v.4M281.2 129l-.1-.5-.2-.1-.2 .2v.4h1M281.2 125.9l-.1-.6h-.3l-.1 .6h1M281.7 122h-.6l-.4 .3M281.7 127.3l-.6 .4M281.7 123.3l-.6 .4M282.8 134.2v58.2h-51.5M132.8 142.5h4.7M228.2 146.3h51.5M228.2 151h51.5"/>
<path d="M228.2 155.1h51.5M228.2 159.2h51.5M269 159.2v4.1M280.7 145.6l1 .3-1 .2 1 .2-1 .3M280.7 144.3h1l-1 .6h1M280.7 153h1M280.7 152.7v.7M280.7 152.4h1M280.7 151.8h1M280.7 151.4h1M280.7 145.3h1M280.8 150.4l-.1 .2 .1 .4h.2l.3-.6 .4 .1v.3l-.2 .2"/>
<path d="M280.8 148.8h.7l.2 .6h-1zM280.9 143.2a.37 .37 0 0 0-.2 .4 .37 .37 0 0 0 .4 .3h.2a.36 .36 0 0 0 .4-.3 .36 .36 0 0 0-.4-.4v.2M281.1 141.4h-.1a.65 .65 0 0 1 .6 .8h-.3l-.4-.4-.2 .1 .1 .2 .3-.1 .6-.4-.1-.2M281.1 148.4v-.6l-.3-.1-.1 .7h1M281.1 151.8v.6M281.4 146.9v.5M281.7 146.7l-1 .4 1 .4M281.7 147.7l-.6 .3M97.5 179.1h53.9v13.3h-53.9zM107.5 179.1v13.3M118.9 179.1v13.3M151.4 172.6h76.8v9h-76.8z"/>
<path d="M171.5 172.6v19.8M193.9 172.6v19.8M213.1 172.6v19.8M228.2 167.3h51.5M228.2 172.7h51.5M228.2 177.9h51.5M246.6 163.3v4M255.9 167.3v16.2M260.9 163.3v4M279.7 163.3h-51.5h51.5M97.5 183.1h53.9M97.5 187.2h53.9"/>
<path d="M151.4 181.6h76.8v5.6h-76.8zM151.4 180.4v12M228.2 183.5h51.5M228.2 188.1h51.5"/>
</g>
<path d="M127 36.6h.1M127.1 37.2h.1M127.1 35.9h.1M127.2 37.2h.1M127.2 36.6h.7M127.2 35.9h.1M127.3 35.9h.1" fill="none" stroke="#f00" stroke-width=".25"/>
<text font-size="3.8" x="171.4" y="110">FFL</text>
<g font-size="3">
<text x="173" y="82.6">OUTSIDE</text>
<text x="197.5" y="82.7">INSIDE</text>
<text x="199.7" y="110.2">MS Bottom</text>
<text x="183.9" y="120.1">Section A-A</text>
<text x="89" y="136.3">A</text>
<text x="103.1" y="137.9">OUTSIDE</text>
<text x="89" y="150.2">A</text>
<text x="103.9" y="150.5">INSIDE</text>
</g>
<g font-size="2.9">
<text x="90.2" y="117.9">CW</text>
<text x="86.2" y="124">CW+200</text>
<text x="218.1" y="148.4" transform="rotate(-90 218.1 148.4)">95</text>
<text x="203.3" y="159.2">19</text>
</g>
<g font-size="2.7">
<text x="191" y="129.4">Main Slats</text>
<text x="179.1" y="132.8">Double Wall Rolling Shutter</text>
</g>
<g font-size="2.6">
<text x="232.1" y="119.8">DOUBLE WALL ROLLING SHUTTER</text>
<text x="151.9" y="176.8">CLEAR WIDTH</text>
<text x="172.3" y="176.8">CLEAR HEIGHT</text>
<text x="195.8" y="176.9">LOCATION</text>
<text x="213.8" y="176.9">QUANTITY</text>
<text x="155.6" y="185.8">3000 mm</text>
<text x="158.4" y="180.2">(CW)</text>
<text x="175.1" y="185.8">3500 mm</text>
<text x="178.9" y="180.2">(CH)</text>
<text x="217" y="185.8">1 NOS</text>
<text x="155.6" y="191.3">2895 mm</text>
<text x="175.1" y="191.3">3530 mm</text>
<text x="217" y="191.3">1 NOS</text>
</g>
<g font-size="2.3">
<text x="68.7" y="22.6">300mm FREE</text>
<text x="66" y="25.6">SPACE REQUIRED</text>
<text x="135.5" y="24.6">600mm SPACE REQUIRED</text>
<text x="136.7" y="27.6">FOR MOTOR MOUNTING</text>
<text x="45.9" y="42.6" transform="rotate(-90 45.9 42.6)">REQUIRED</text>
<text x="42.9" y="48.5" transform="rotate(-90 42.9 48.5)">650mm FREE SPACE</text>
<text x="53.4" y="78.4" transform="rotate(-90 53.4 78.4)">CH</text>
<text x="139.6" y="106.4" transform="rotate(-90 139.6 106.4)">1250</text>
<text x="49" y="117.9">100</text>
<text x="134" y="117.9">100</text>
<text x="195.8" y="185.5">BWS 1 BALSA</text>
<text x="195.8" y="190.8">BWS 2 BALSA</text>
</g>
<g font-size="2.2">
<text x="190.4" y="77.9" transform="rotate(-90 190.4 77.9)">CH</text>
<text x="254.6" y="102.4">NIHVA TECHNOLOGIES</text>
<text x="257.5" y="104.8">PVT. LTD.</text>
<text x="270.1" y="104.8">PUNE</text>
<text x="30.8" y="165">RAIL PROFILE</text>
<text x="31.3" y="162.2">M.S. BOTTOM</text>
<text x="36.8" y="167.7">3MM</text>
<text x="98.1" y="182.2">REV NO</text>
<text x="98.1" y="185.8">REV -0</text>
<text x="109" y="182.2">DATE</text>
<text x="119.9" y="185.8">INITIAL DRAWING</text>
<text x="127.5" y="182.2">DESCRIPTION</text>
<text x="21.8" y="190.7">STANDARD COLOR OF SLATS &amp; SHUTTER -RAL9002 (GRAY WHITE)</text>
<text x="98.1" y="190.6">REV -1</text>
</g>
<g font-size="2">
<text x="229.4" y="21.8">DIMENSION :</text>
<text x="229.4" y="27.4">CLEAR WIDTH</text>
<text x="248.3" y="27.4">CLEAR HEIGHT</text>
<text x="268.5" y="27.4">QUANTITY</text>
<text x="233" y="34.2">3000 mm</text>
<text x="250.8" y="34.2">3500 mm</text>
<text x="268.2" y="34.2">1 NOS</text>
<text x="233" y="40">2895 mm</text>
<text x="252.4" y="40">3530 mm</text>
<text x="268.2" y="40">1 NOS</text>
<text x="229.2" y="45.1">MATERIAL :</text>
<text x="229.4" y="52.1">THICKNESS :</text>
<text x="229.2" y="58.2">NOTE:-</text>
<text x="229.7" y="62.2">1.STRUCTURE FOR SHUTTER FOR SHUTTER</text>
<text x="229.8" y="64.7">WILL BE IN CLIENT'S SCOPE.</text>
<text x="229.3" y="67.7">2. 3 PHASE SUPPLY SHOULD BE PROVIDED.</text>
<text x="229.4" y="114">TITLE:</text>
<text x="230" y="132.5">CLIENT'S APPROVAL :</text>
<text x="228.9" y="149.3">CLIENT -</text>
<text x="229.2" y="153.6">PROJECT -</text>
<text x="229.1" y="157.6">SITE LOCATION - BANGALORE</text>
<text x="229.2" y="161.7">DWG. NO. : NIHVA/17-18/0347</text>
<text x="269.9" y="161.7">REV- 1</text>
<text x="229.3" y="165.7">SCALE: NTS</text>
<text x="247.2" y="165.6">WT:</text>
<text x="261.7" y="165.7">SHEET:1 OF 1</text>
<text x="229.3" y="170.8">DRAWN BY: OMKAR</text>
<text x="256.9" y="171">DATE: 03-02-2018</text>
<text x="23.9" y="175.5">HEAVY RUBBER GAS KIT</text>
<text x="228.7" y="176.5">CHECKED BY: SHEKHAR</text>
<text x="256.9" y="176.5">DATE: 03-02-2018</text>
<text x="228.6" y="181.9">APPROVED BY : SHEKHAR</text>
<text x="256.9" y="181.7">DATE: 03-02-2018</text>
<text x="229" y="186.3">If any queries contact : projects@nihva.com</text>
<text x="229.1" y="191.1">NOTE: ALL DIMENSIONS ARE IN mm</text>
</g>
<g font-size="1.9">
<text x="92.8" y="27">0.9mm GI HOOD COVER</text>
<text x="93.6" y="30.5">MS BRACKET ASSEMBLY</text>
<text x="141.4" y="31.9">DIRECT DRIVE</text>
<text x="141.4" y="34.2">MOTOR(3 PHASE SUPPLY</text>
<text x="195.3" y="31.2">600</text>
<text x="141.4" y="36.5">REQUIRED)</text>
<text x="190.3" y="38.4" transform="rotate(-90 190.3 38.4)">600</text>
<text x="207.7" y="38.5">DIRECT DRIVE</text>
<text x="207.7" y="40.8">MOTOR</text>
<text x="137.6" y="63">DOUBLE WALL SLAT</text>
<text x="141" y="73.6">MS GUIDE</text>
<text x="141.6" y="85.8">PUSH BUTTON</text>
<text x="138.4" y="130.3">MOUNTING STRUCTURE</text>
<text x="138.5" y="132.6">SHOULD BE RCC / MS STRUCTURE</text>
<text x="138" y="142">DIRECT DRIVE</text>
<text x="138" y="144.4">MOTOR</text>
</g>
<g font-size="1.8">
<text x="107.9" y="185.4">03-02-2018</text>
<text x="107.9" y="190.8">05-02-2018</text>
</g>
<g font-size="1.7">
<text x="255.9" y="107.6">Email:- info@nihva.com</text>
<text x="256" y="110">Website:- www.nihva.com</text>
<text x="239.3" y="149.3">LM WIND POWER BLADES (INDIA) PVT. LTD.</text>
<text x="119.3" y="189.8">SHUTTER HEIGHT &amp; WIDTH REVISED</text>
<text x="119.3" y="191.9">LOCATIONS SPECIFIED</text>
</g>
<text font-size="1.2" x="63" y="166.7" transform="rotate(-90 63 166.7)">100 MM</text>
</svg>
